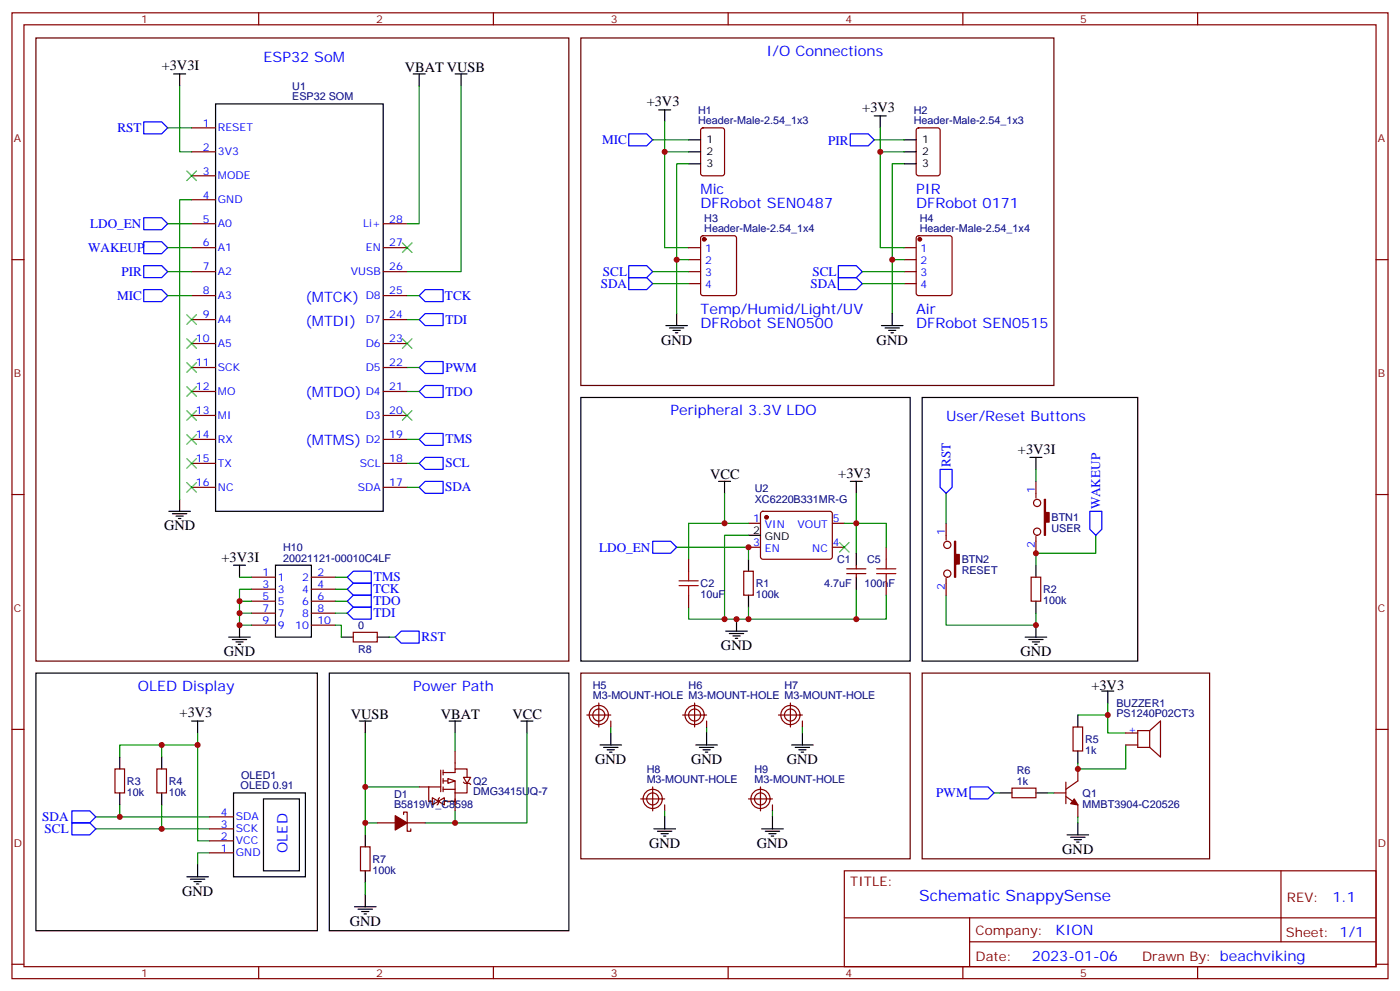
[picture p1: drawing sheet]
<svg xmlns="http://www.w3.org/2000/svg" width="412mm" height="292mm" viewBox="0 0 412 292" stroke-linecap="round" stroke-linejoin="round" font-family="sans-serif">
<g fill="none" stroke="#870000" stroke-width=".35">
<path d="M3.5 3.8h405.4v284.3h-405.4zM7.1 7.3h398.2v277.3h-398.2zM76.2 3.8v3.5M145.3 3.8v3.5M214.5 3.8v3.5M283.6 3.8v3.5M352.8 3.8v3.5M56.4 37.6h7.1M206.6 37.8l.5-.2h5.6l.7 .5v12.9l-.4 .7-5.9 .1-.7-.5v-13zM270.1 37.8l.5-.2h5.6l.7 .5v12.9l-.4 .7-5.9 .1-.7-.5v-13zM56.4 44.7h7.1M56.4 51.8h7.1"/>
<path d="M56.4 58.8h7.1M3.5 76.4h3.6M56.4 72.9h7.1M56.4 80h7.1M56.4 65.9h7.1M112.9 72.9h7M112.9 80h7M112.9 65.9h7M202.8 76.4h3.6M202.8 72.9h3.6M202.8 80h3.6M206.6 69.6l.5-.2h9.2l.6 .4 .1 16.5-.5 .7h-9.4l-.7-.4v-16.5z"/>
<path d="M266.3 76.4h3.6M266.3 72.9h3.6M266.3 80h3.6M270.1 69.6l.5-.2h9.2l.6 .4 .1 16.5-.5 .7h-9.4l-.7-.4v-16.5zM405.3 76.4h3.6M56.4 87h7.1M56.4 94.1h7.1M112.9 87h7M112.9 94.1h7M202.8 83.5h3.6M266.3 83.5h3.6M56.4 101.1h7.1"/>
<path d="M56.4 108.2h7.1M56.4 115.3h7.1M112.9 101.1h7M112.9 108.2h7M112.9 115.3h7M56.4 122.3h7.1M56.4 129.4h7.1M56.4 136.4h7.1M112.9 122.3h7M112.9 129.4h7M112.9 136.4h7M3.5 145.6h3.6"/>
<path d="M56.4 143.5h7.1M112.9 143.5h7M220.5 154.1h3.5M224.2 150.7l.5-.2 20 .1 .5 .6-.1 13-.6 .4h-20.1l-.4-.7v-12.7zM245.2 154.1h3.5M305.2 141.7v4.9M305.2 157.9v5M305.5 149.1a1.06 1.06 0 0 1-1-1.5 1.06 1.06 0 0 1 1.8-.3 1.06 1.06 0 0 1-.5 1.8h-.3M305.5 157.6a1.06 1.06 0 0 1-1-1.5 1.06 1.06 0 0 1 1.8-.3 1.06 1.06 0 0 1-.5 1.7l-.3 .1M405.3 145.6h3.6M219.1 168.2h2.8v7h-2.8zM220.5 161.1h3.5"/>
<path d="M245.2 161.1h3.5M303.7 169.9h2.9v7.1h-2.9zM3.5 214.7h3.6M172.9 210.5h7M176.4 207v7M179.9 212.3v1.7M201.1 210.5h7M204.6 207v7M208.1 212.3v1.7M229.3 210.5h7.1M232.8 207v7M236.4 212.3v1.7"/>
<path d="M316.1 214h2.8v7.1h-2.8zM331.6 215.8h3.5M331.6 219.3h3.5M338.7 215.1l3.1-2.8v10.5l-3.1-2.8M338.7 215.1v4.9M338.7 215.1h-3.6v4.9h3.6M405.3 214.7h3.6M33.9 226.4h2.8v7h-2.8zM46.2 226.4h2.8v7h-2.8zM123.5 231.7h6.3M126.3 231.7v4.2h1.1M127.4 234.8l1.7 1.1-1.7 1.1z"/>
<path d="M129.1 235.9l1.8-1.1v2.2zM129.5 234.8l-.4 .4v1.4l-.3 .4M129.8 226.7v6.4M130.5 229.9h3.6v3.5M130.5 227.4h3.6v-1h3.5v2.4M130.5 226.7v1.4M130.5 229.2v1.4M130.5 231.7v1.4M130.5 232.4h3.6M130.9 235.9h3.2M134.1 221.1v3.5M134.1 233.4v5.3"/>
<path d="M136.5 228.8h2.1l-1 1.8zM136.5 230.3l.4 .3h1.4l.3 .4M137.6 230.6v2.8h-3.5M298.1 232h7.1v2.8h-7.1zM310.4 233.4h3.6M314 234.5l3.5 2.5v3.5M314 230.3v6.3M317.5 226.4v3.5l-3.5 2.5M61.7 251.1h7.1M61.7 247.5h7.1M61.7 244h7.1M61.7 240.5h7.1"/>
<path d="M248.7 256.4h156.6v28.2h-156.6zM377.3 256.4v20.9M248.7 270.2h156.5M285.6 277.3h119.6M285.6 270.2v14.1M3.5 283.9h3.6M76.2 284.6v3.5M145.3 284.6v3.5M214.5 284.6v3.5M283.6 284.6v3.5M352.8 284.6v3.5M405.3 283.9h3.6"/>
<circle cx="176.4" cy="210.5" r="2.82"/>
<circle cx="176.4" cy="210.5" r="1.76"/>
<circle cx="204.6" cy="210.5" r="2.82"/>
<circle cx="204.6" cy="210.5" r="1.76"/>
<circle cx="232.8" cy="210.5" r="2.82"/>
<circle cx="232.8" cy="210.5" r="1.76"/>
</g>
<g fill="none" stroke="#008700" stroke-width=".35">
<path d="M52.9 25.3v19.4h3.5M123.5 25.3v40.6h-3.6M195.8 35.9v8.8h7M259.3 37.6v7.1h7M56.4 58.8h-3.5v88.2M192.3 41.2h10.5M195.8 44.7v28.2h7M202.8 48.2h-3.5v44.1M257.5 41.2h8.8M259.3 44.7v28.2h7M266.3 48.2h-3.5v44.1M49.4 80h7"/>
<path d="M49.4 65.9h7M49.4 72.9h7M192.3 80h10.5M199.3 76.4h3.5M254 80h12.3M262.8 76.4h3.5M49.4 87h7M192.3 83.5h10.5M254 83.5h12.3M119.9 108.2h3.6M119.9 136.4h3.6M305.2 138.2v3.5"/>
<path d="M119.9 143.5h3.6M213.4 145.2v8.9h7.1M213.4 154.1h-10.6v10.5M220.5 157.6h-7.1v24.7h7.1v-3.5M252.2 145.2v8.9h-3.5M252.2 154.1v8.8M322.8 157.6v5.3h-17.6v3.5M199.3 161.1h21.2v3.5M202.8 178.8v3.5h10.6M252.2 173.5v8.8h-31.7M278.7 175.2v8.8h26.5v-3.5M47.6 219.3v3.5"/>
<path d="M58.2 219.3h-22.9v3.5M58.2 215.8v31.7h3.5M179.9 214v1.8M208.1 214v1.8M236.4 214v1.8M326.3 207v3.5h-8.8M326.3 210.5v5.3h5.3M331.6 219.3v7.1h-14.1v-1.8M35.3 237v3.5M47.6 237v7M292.8 233.4h1.8M308.7 233.4h1.7"/>
<path d="M28.2 240.5h33.5M28.2 244h33.5M61.7 251.1h-3.5v3.5M317.5 240.5v1.8"/>
</g>
<g fill="none" stroke="#000" stroke-width=".35">
<path d="M51.2 21.8h3.5M52.9 21.8v3.5M63.5 30.6h49.4v119.9h-49.4zM121.7 21.8h3.5M123.5 21.8v3.5M194 32.3h3.6M195.8 32.3v3.6M257.5 34.1h3.6M259.3 34.1v3.5M202.8 48.2h3.6M202.8 41.2h3.6M202.8 44.7h3.6"/>
<path d="M266.3 48.2h3.6M266.3 41.2h3.6M266.3 44.7h3.6M196.1 95.8h6.4M197.2 96.6h4.2M198.3 97.3h2.1M199 98h.7M199.3 92.3v3.5M259.6 95.8h6.4M260.7 96.6h4.2M261.8 97.3h2.1M262.5 98h.7"/>
<path d="M262.8 92.3v3.5M171.1 117h97v77.6h-97zM271.6 117h63.5v77.6h-63.5zM303.4 134.7h3.5M305.2 134.7v3.5M49.7 150.5h6.4M50.8 151.2h4.2M51.9 151.9h2.1M52.6 152.6h.7M52.9 147v3.5M211.7 141.7h3.5M213.4 141.7v3.5"/>
<path d="M220.5 157.6h3.5M250.5 141.7h3.5M252.2 141.7v3.5M220.5 164.6v3.6M220.5 175.2v3.6M305.2 166.4v3.5M305.2 177v3.5M10.6 198.2h82.9v75.8h-82.9zM213.8 185.8h6.3M214.8 186.5h4.3M215.9 187.2h2.1M216.6 187.9h.7"/>
<path d="M217 182.3v3.5M302 187.6h6.3M303 188.3h4.3M304.1 189h2.1M304.8 189.7h.7M305.2 184v3.6M56.4 212.3h3.6M58.2 212.3v3.5M176.7 219.3h6.4M179.9 215.8v3.5M205 219.3h6.3M208.1 215.8v3.5"/>
<path d="M233.2 219.3h6.3M236.4 215.8v3.5M317.5 210.5v3.5M324.6 203.4h3.5M326.3 203.4v3.6M35.3 222.8v3.6M35.3 233.4v3.6M47.6 222.8v3.6M47.6 233.4v3.6M68.8 233.4h21.2v24.7h-21.2zM77.6 235.2h10.6v21.2h-10.6zM177.8 220h4.2"/>
<path d="M178.9 220.7h2.1M179.6 221.4h.7M206 220h4.3M207.1 220.7h2.1M207.8 221.4h.7M234.2 220h4.3M235.3 220.7h2.1M236 221.4h.7M294.6 233.4h3.5M305.2 233.4h3.5M317.5 221.1v3.5M55 258.1h6.4"/>
<path d="M56.1 258.8h4.2M57.1 259.5h2.2M58.2 254.6v3.5M314.3 245.8h6.4M315.4 246.5h4.2M316.4 247.2h2.2M317.1 247.9h.8M317.5 242.3v3.5M57.9 260.2h.7"/>
</g>
<path d="M10.6 11.2h157v183.4h-157zM171.1 11.2h139.3v102.3h-139.3zM171.1 198.2h97v54.6h-97zM271.6 198.2h84.7v54.6h-84.7z" fill="none" stroke="#600" stroke-width=".35"/>
<g fill="#870000" stroke="#870000" stroke-width=".35">
<path d="M307.6 147h.4v3.9h1v2.8h-1v3.9h-.4z"/>
<path d="M316.4 235.2l1.1 1.8-2.1-.4z"/>
<circle cx="225.8" cy="152.3" r=".53"/>
<circle cx="207.4" cy="70.4" r=".53"/>
<circle cx="270.9" cy="70.4" r=".53"/>
</g>
<g fill="none" stroke="#3c3" stroke-width=".35">
<path d="M55 50.3l2.9 2.9M57.9 50.3l-2.9 2.9M118.5 71.5l2.9 2.8M121.4 71.5l-2.9 2.8M55 92.7l2.9 2.8M55 99.7l2.9 2.9M57.9 92.7l-2.9 2.8M57.9 99.7l-2.9 2.9M118.5 99.7l2.9 2.9M121.4 99.7l-2.9 2.9M55 113.8l2.9 2.9M55 106.8l2.9 2.8"/>
<path d="M57.9 113.8l-2.9 2.9M57.9 106.8l-2.9 2.8M55 135l2.9 2.8M55 128l2.9 2.8M55 120.9l2.9 2.8M57.9 135l-2.9 2.8M57.9 128l-2.9 2.8M57.9 120.9l-2.9 2.8M118.5 120.9l2.9 2.8M121.4 120.9l-2.9 2.8M55 142.1l2.9 2.8M57.9 142.1l-2.9 2.8"/>
<path d="M247.3 159.7l2.8 2.8M250.1 159.7l-2.8 2.8"/>
</g>
<g fill="none" stroke="#00f" stroke-width=".35">
<path d="M185.2 39.4h5.3l1.8 1.8-1.8 1.7h-5.3zM250.5 39.4h5.3l1.7 1.8-1.7 1.7h-5.3zM42.3 78.2h5.3l1.8 1.8-1.8 1.7h-5.3zM42.3 64.1h5.3l1.8 1.8-1.8 1.7h-5.3zM42.3 71.2h5.3l1.8 1.7-1.8 1.8h-5.3zM185.2 78.2h5.3l1.8 1.8-1.8 1.7h-5.3zM246.9 78.2h5.3l1.8 1.8-1.8 1.7h-5.3zM42.3 85.3h5.3l1.8 1.7-1.8 1.8h-5.3zM185.2 81.7h5.3l1.8 1.8-1.8 1.8h-5.3zM246.9 81.7h5.3l1.8 1.8-1.8 1.8h-5.3zM123.5 108.2l1.7-1.8h5.3v3.6h-5.3zM123.5 136.4l1.7-1.7h5.3v3.5h-5.3z"/>
<path d="M125.2 141.7h5.3v3.5h-5.3l-1.7-1.7zM192.3 159.3h5.3l1.7 1.8-1.7 1.8h-5.3zM321 150.5h3.6v5.3l-1.8 1.8-1.8-1.8zM21.2 238.7h5.3l1.7 1.8-1.7 1.8h-5.3zM285.8 231.7h5.2l1.8 1.7-1.8 1.8h-5.2zM21.2 242.3h5.3l1.7 1.7-1.7 1.8h-5.3z"/>
</g>
<path d="M131.9 229.2l2.2 .7-2.2 .7z" fill="#fff" stroke="#870000" stroke-width=".35"/>
<g fill="none" stroke="#870000" stroke-width=".35">
<path d="M278.7 154.1v4.9M74.1 169.9h7M74.1 173.5h7M74.1 177h7M91.7 169.9h7.1M91.7 173.5h7.1M91.7 177h7.1M202.8 164.6v3.6M202.8 175.2v3.6M249.4 168.9h5.7M249.4 167.5h5.7M252.2 166.4v1.1"/>
<path d="M252.2 168.9v1M261.1 161.1v3.5M261.1 171.7v3.5M278.7 170.3v4.9M74.1 180.5h7M74.1 184h7M91.7 180.5h7.1M91.7 184h7.1M104.1 186.2h7v2.8h-7zM118.9 239.8v-.7h1v5.6h1.1v-.7M134.1 224.6v1.8M188.7 235.2h7.1"/>
<path d="M192.3 231.7v7M195.8 237v1.7M220.5 235.2h7M224 231.7v7M227.5 237v1.7M106.2 249.3h2.8v7.1h-2.8zM111.1 242.3h5.3M119.9 242.3h5.3"/>
<circle cx="279" cy="168.9" r="1.06"/>
<circle cx="279" cy="160.4" r="1.06"/>
<circle cx="192.3" cy="235.2" r="2.82"/>
<circle cx="192.3" cy="235.2" r="1.76"/>
<circle cx="224" cy="235.2" r="2.82"/>
<circle cx="224" cy="235.2" r="1.76"/>
</g>
<g fill="none" stroke="#000" stroke-width=".35">
<path d="M134.1 21.8h3.5M135.8 21.8v3.5M68.8 166.4h3.5M70.6 166.4v3.5M81.1 166.4h10.6v21.2h-10.6zM252.2 162.9v3.5M252.2 169.9v3.6M67.4 187.6h6.3M68.4 188.3h4.3M69.5 189h2.1M70.2 189.7h.7M70.6 184v3.6"/>
<path d="M97 198.2h70.6v75.8h-70.6zM100.5 187.6h3.6M111.1 187.6h3.6M105.8 212.3h3.6M107.6 212.3v3.5M132.3 212.3h3.5M134.1 212.3v3.5M153.5 212.3h3.5M155.2 212.3v3.5M107.6 245.8v3.5M107.6 256.4v3.5M192.6 244h6.4"/>
<path d="M193.7 244.7h4.2M194.7 245.4h2.1M195.4 246.1h.7M195.8 240.5v3.5M224.4 244h6.3M225.4 244.7h4.3M226.5 245.4h2.1M227.2 246.1h.7M227.5 240.5v3.5M104.4 266.9h6.4M105.5 267.7h4.2M106.5 268.4h2.2"/>
<path d="M107.2 269.1h.7M107.6 263.4v3.5"/>
</g>
<g fill="none" stroke="#008700" stroke-width=".35">
<path d="M49.4 37.6h7M135.8 25.3v54.7h-15.9M119.9 87h3.6M119.9 94.1h3.6M119.9 115.3h3.6M119.9 129.4h3.6M252.2 154.1h8.9v7M278.7 145.2v8.9M70.6 169.9h3.5M74.1 177h-3.5v7h3.5M74.1 173.5h-3.5v3.5M98.8 169.9h3.5"/>
<path d="M98.8 173.5h3.5M98.8 177h3.5M261.1 175.2v7.1h-8.9M70.6 180.5h3.5M98.8 184h1.7v3.6M98.8 180.5h3.5M114.7 187.6h1.7M107.6 215.8v26.5M134.1 215.8v5.3M155.2 215.8v26.5h-21.1M107.6 231.7h15.9M134.1 238.7v3.6h-8.9"/>
<path d="M195.8 238.7v1.8M227.5 238.7v1.8M107.6 259.9v3.5M111.1 242.3h-3.5v3.5"/>
</g>
<path d="M42.3 35.9h5.3l1.8 1.7-1.8 1.8h-5.3zM123.5 87l1.7-1.7h5.3v3.5h-5.3zM123.5 94.1l1.7-1.8h5.3v3.5h-5.3zM123.5 115.3l1.7-1.8h5.3v3.5h-5.3zM123.5 129.4l1.7-1.8h5.3v3.5h-5.3zM276.9 138.2h3.6v5.3l-1.8 1.7-1.8-1.7zM102.3 169.9l1.8-1.7h5.3v3.5h-5.3zM102.3 173.5l1.8-1.8h5.3v3.5h-5.3zM102.3 177l1.8-1.8h5.3v3.6h-5.3zM102.3 180.5l1.8-1.7h5.3v3.5h-5.3zM116.4 187.6l1.8-1.8h5.3v3.5h-5.3z" fill="none" stroke="#00f" stroke-width=".35"/>
<g fill="#870000" stroke="#870000" stroke-width=".35">
<path d="M281.2 159.3h.3v3.9h1.1v2.9h-1.1v3.8h-.3z"/>
<path d="M116.4 240.1l3.5 2.2-3.5 2.1z"/>
</g>
<path d="M200 172.4h5.7M200 171h5.7M202.8 168.2v2.8M202.8 172.4v2.8M258.2 168.9h5.7M258.2 167.5h5.7M261.1 164.6v2.9M261.1 168.9v2.8" fill="none" stroke="#a10000" stroke-width=".35"/>
<g fill="#c00">
<circle cx="217" cy="182.3" r=".88"/>
<circle cx="220.5" cy="161.1" r=".88"/>
<circle cx="213.4" cy="182.3" r=".88"/>
<circle cx="213.4" cy="154.1" r=".88"/>
<circle cx="220.5" cy="182.3" r=".88"/>
<circle cx="252.2" cy="154.1" r=".88"/>
<circle cx="195.8" cy="44.7" r=".88"/>
<circle cx="199.3" cy="76.4" r=".88"/>
<circle cx="259.3" cy="44.7" r=".88"/>
<circle cx="262.8" cy="76.4" r=".88"/>
<circle cx="47.6" cy="244" r=".88"/>
<circle cx="35.3" cy="240.5" r=".88"/>
<circle cx="58.2" cy="219.3" r=".88"/>
<circle cx="47.6" cy="219.3" r=".88"/>
<circle cx="326.3" cy="210.5" r=".88"/>
<circle cx="317.5" cy="226.4" r=".88"/>
<circle cx="107.6" cy="242.3" r=".88"/>
<circle cx="107.6" cy="231.7" r=".88"/>
<circle cx="134.1" cy="242.3" r=".88"/>
<circle cx="305.2" cy="162.9" r=".88"/>
<circle cx="70.6" cy="184" r=".88"/>
<circle cx="70.6" cy="177" r=".88"/>
<circle cx="70.6" cy="180.5" r=".88"/>
<circle cx="252.2" cy="182.3" r=".88"/>
<circle cx="305.2" cy="184" r=".88"/>
</g>
<text font-size="4.6" fill="#00f" x="270.8" y="265.4">Schematic SnappySense</text>
<g font-size="4.2" fill="#00f">
<text x="225.8" y="16.5">I/O Connections</text>
<text x="77.6" y="18.2">ESP32 SoM</text>
<text x="206.4" y="57">Mic</text>
<text x="269.9" y="57">PIR</text>
<text x="206.4" y="61.3">DFRobot SEN0487</text>
<text x="269.9" y="61.3">DFRobot 0171</text>
<text x="90" y="88.8">(MTCK)</text>
<text x="90" y="95.8">(MTDI)</text>
<text x="206.4" y="92.3">Temp/Humid/Light/UV</text>
<text x="269.9" y="92.3">Air</text>
<text x="206.4" y="96.6">DFRobot SEN0500</text>
<text x="269.9" y="96.6">DFRobot SEN0515</text>
<text x="90" y="117">(MTDO)</text>
<text x="197.6" y="122.3">Peripheral 3.3V LDO</text>
<text x="278.7" y="124.1">User/Reset Buttons</text>
<text x="90" y="131.1">(MTMS)</text>
<text x="40.6" y="203.4">OLED Display</text>
<text x="121.7" y="203.4">Power Path</text>
<text x="84.7" y="251.1" transform="rotate(-90 84.7 251.1)">OLED</text>
<text x="392.5" y="265.6">1.1</text>
<text x="310.9" y="275.2">KION</text>
<text x="304" y="283">2023-01-06</text>
</g>
<g font-size="4.2">
<text x="47.6" y="20.7">+3V3I</text>
<text x="119.2" y="21.1">VBAT VUSB</text>
<text x="190.5" y="31.3">+3V3</text>
<text x="254" y="33.1">+3V3</text>
<text x="194.7" y="101.5">GND</text>
<text x="258.2" y="101.5">GND</text>
<text x="299.9" y="133.6">+3V3I</text>
<text x="209.2" y="141">VCC</text>
<text x="246.9" y="140.7">+3V3</text>
<text x="48.3" y="156.2">GND</text>
<text x="65.3" y="165.3">+3V3I</text>
<text x="212.4" y="191.5">GND</text>
<text x="66" y="193.2">GND</text>
<text x="300.6" y="193.2">GND</text>
<text x="321.5" y="203.1">+3V3</text>
<text x="52.9" y="211.2">+3V3</text>
<text x="103.4" y="211.6">VUSB</text>
<text x="129.8" y="211.6">VBAT</text>
<text x="151" y="211.6">VCC</text>
<text x="175.3" y="225">GND</text>
<text x="203.6" y="225">GND</text>
<text x="231.8" y="225">GND</text>
<text x="191.2" y="249.7">GND</text>
<text x="223" y="249.7">GND</text>
<text x="312.9" y="251.4">GND</text>
<text x="53.6" y="263.8">GND</text>
<text x="103" y="272.6">GND</text>
</g>
<g font-size="3.9" fill="#00f">
<text x="34.6" y="38.9">RST</text>
<text x="177.4" y="42.4">MIC</text>
<text x="243.9" y="42.6">PIR</text>
<text x="26.6" y="67.1">LDO_EN</text>
<text x="26" y="74.1">WAKEUP</text>
<text x="35.8" y="81.2">PIR</text>
<text x="177.6" y="81.2">SCL</text>
<text x="239.3" y="81.2">SCL</text>
<text x="34.5" y="88.3">MIC</text>
<text x="131.1" y="88.2">TCK</text>
<text x="177" y="84.8">SDA</text>
<text x="238.7" y="84.8">SDA</text>
<text x="131.2" y="95.3">TDI</text>
<text x="131.2" y="109.5">PWM</text>
<text x="131.2" y="116.4">TDO</text>
<text x="131.2" y="130.6">TMS</text>
<text x="131.2" y="137.6">SCL</text>
<text x="280" y="137.5" transform="rotate(-90 280 137.5)">RST</text>
<text x="131.1" y="144.7">SDA</text>
<text x="324.1" y="150" transform="rotate(-90 324.1 150)">WAKEUP</text>
<text x="176.5" y="162.4">LDO_EN</text>
<text x="110.1" y="171.1">TMS</text>
<text x="109.9" y="174.7">TCK</text>
<text x="110" y="178.2">TDO</text>
<text x="110" y="181.7">TDI</text>
<text x="124.2" y="188.9">RST</text>
<text x="275.8" y="234.7">PWM</text>
<text x="12.5" y="241.8">SDA</text>
<text x="13.1" y="245.3">SCL</text>
</g>
<g font-size="3.9" fill="#800">
<text x="250.5" y="260.9">TITLE:</text>
<text x="379.1" y="265.6">REV:</text>
<text x="287.4" y="275.1">Company:</text>
<text x="378.7" y="275.8">Sheet: 1/1</text>
<text x="287.4" y="282.8">Date:</text>
<text x="336.4" y="282.9">Drawn By: beachviking</text>
</g>
<g font-size="3.2" fill="#800">
<text x="41.6" y="6.8">1</text>
<text x="110.8" y="6.8">2</text>
<text x="179.9" y="6.8">3</text>
<text x="249.1" y="6.8">4</text>
<text x="318.2" y="6.8">5</text>
<text x="4.1" y="41.9">A</text>
<text x="405.9" y="41.9">A</text>
<text x="4.1" y="111">B</text>
<text x="405.9" y="111">B</text>
<text x="4.1" y="180.2">C</text>
<text x="405.9" y="180.2">C</text>
<text x="4.1" y="249.3">D</text>
<text x="405.9" y="249.3">D</text>
<text x="41.6" y="287.6">1</text>
<text x="110.8" y="287.6">2</text>
<text x="179.9" y="287.6">3</text>
<text x="249.1" y="287.6">4</text>
<text x="318.2" y="287.6">5</text>
</g>
<g font-size="3.2" fill="#000080">
<text x="86.1" y="29.5">ESP32 SOM</text>
<text x="86.1" y="26.4">U1</text>
<text x="205.7" y="33.6">H1</text>
<text x="269.2" y="33.6">H2</text>
<text x="205.7" y="36.6">Header-Male-2.54_1x3</text>
<text x="269.2" y="36.6">Header-Male-2.54_1x3</text>
<text x="207.4" y="65.2">H3</text>
<text x="270.9" y="65.2">H4</text>
<text x="207.4" y="68.3">Header-Male-2.54_1x4</text>
<text x="270.9" y="68.3">Header-Male-2.54_1x4</text>
<text x="222.3" y="148.1">XC6220B331MR-G</text>
<text x="222.3" y="145">U2</text>
<text x="309.7" y="153.5">BTN1</text>
<text x="309.7" y="156.6">USER</text>
<text x="83.4" y="165.3">20021121-00010C4LF</text>
<text x="83.4" y="162.3">H10</text>
<text x="246.6" y="165.8">C1</text>
<text x="255.4" y="165.8">C5</text>
<text x="283.3" y="165.8">BTN2</text>
<text x="206.4" y="172.9">C2</text>
<text x="222.6" y="172.8">R1</text>
<text x="242.7" y="172.8">4.7uF</text>
<text x="254.6" y="172.8">100nF</text>
<text x="283.3" y="169">RESET</text>
<text x="206.4" y="176">10uF</text>
<text x="222.6" y="176.1">100k</text>
<text x="307.3" y="177.8">100k</text>
<text x="307.3" y="174.6">R2</text>
<text x="105.5" y="185.1">0</text>
<text x="105.5" y="192.2">R8</text>
<text x="174.6" y="202.7">H5</text>
<text x="202.8" y="202.7">H6</text>
<text x="231.1" y="202.7">H7</text>
<text x="174.6" y="205.9">M3-MOUNT-HOLE M3-MOUNT-HOLE M3-MOUNT-HOLE</text>
<text x="328.9" y="208">BUZZER1</text>
<text x="328.9" y="211.2">PS1240P02CT3</text>
<text x="319.6" y="221.9">1k</text>
<text x="319.6" y="218.8">R5</text>
<text x="190.5" y="227.4">H8</text>
<text x="222.2" y="227.4">H9</text>
<text x="299.5" y="227.8">R6</text>
<text x="37.4" y="231.1">R3</text>
<text x="49.7" y="231.1">R4</text>
<text x="70.9" y="232.4">OLED 0.91</text>
<text x="71.1" y="229.2">OLED1</text>
<text x="139.3" y="231.1">Q2</text>
<text x="190.5" y="230.6">M3-MOUNT-HOLE</text>
<text x="222.2" y="230.6">M3-MOUNT-HOLE</text>
<text x="299.5" y="231">1k</text>
<text x="37.4" y="234.2">10k</text>
<text x="49.7" y="234.2">10k</text>
<text x="116.1" y="238">B5819W_C8598</text>
<text x="116.1" y="234.8">D1</text>
<text x="139.3" y="234.2">DMG3415UQ-7</text>
<text x="318.9" y="237.7">MMBT3904-C20526</text>
<text x="318.9" y="234.6">Q1</text>
<text x="109.7" y="257.2">100k</text>
<text x="109.7" y="254">R7</text>
</g>
<g font-size="3.2" fill="#00f">
<text x="59.7" y="37.3">1</text>
<text x="64.2" y="38.7">RESET</text>
<text x="59.7" y="44.3">2</text>
<text x="64.2" y="45.8">3V3</text>
<text x="59.7" y="51.4">3</text>
<text x="64.2" y="52.8">MODE</text>
<text x="59.7" y="58.5">4</text>
<text x="64.2" y="59.9">GND</text>
<text x="59.7" y="65.5">5</text>
<text x="114.7" y="65.5">28</text>
<text x="64.2" y="66.9">A0</text>
<text x="107" y="66.9">Li+</text>
<text x="59.7" y="72.6">6</text>
<text x="64.2" y="74">A1</text>
<text x="107.8" y="74">EN</text>
<text x="114.7" y="72.6">27</text>
<text x="207.7" y="74.3">1</text>
<text x="207.7" y="77.9">2</text>
<text x="271.2" y="74.3">1</text>
<text x="271.2" y="77.9">2</text>
<text x="59.7" y="79.6">7</text>
<text x="64.2" y="81">A2</text>
<text x="103.3" y="81">VUSB</text>
<text x="114.7" y="79.6">26</text>
<text x="207.7" y="81.4">3</text>
<text x="271.2" y="81.4">3</text>
<text x="59.7" y="86.7">8</text>
<text x="64.2" y="88.1">A3</text>
<text x="107.7" y="88.1">D8</text>
<text x="114.7" y="86.7">25</text>
<text x="207.7" y="84.9">4</text>
<text x="271.2" y="84.9">4</text>
<text x="59.7" y="93.7">9</text>
<text x="64.2" y="95.1">A4</text>
<text x="107.7" y="95.1">D7</text>
<text x="114.7" y="93.7">24</text>
<text x="57.7" y="100.8">10</text>
<text x="114.7" y="100.8">23</text>
<text x="57.7" y="107.8">11</text>
<text x="64.2" y="102.2">A5</text>
<text x="107.7" y="102.2">D6</text>
<text x="114.7" y="107.8">22</text>
<text x="64.2" y="109.3">SCK</text>
<text x="107.7" y="109.3">D5</text>
<text x="57.7" y="114.9">12</text>
<text x="64.2" y="116.3">MO</text>
<text x="107.7" y="116.3">D4</text>
<text x="114.7" y="114.9">21</text>
<text x="57.7" y="122">13</text>
<text x="64.2" y="123.4">MI</text>
<text x="107.7" y="123.4">D3</text>
<text x="114.7" y="122">20</text>
<text x="57.7" y="129">14</text>
<text x="64.2" y="130.4">RX</text>
<text x="107.7" y="130.4">D2</text>
<text x="114.7" y="129">19</text>
<text x="57.7" y="136.1">15</text>
<text x="64.2" y="137.5">TX</text>
<text x="106" y="137.5">SCL</text>
<text x="114.7" y="136.1">18</text>
<text x="57.7" y="143.1">16</text>
<text x="114.7" y="143.1">17</text>
<text x="64.2" y="144.5">NC</text>
<text x="105.4" y="144.5">SDA</text>
<text x="304.8" y="145.2" transform="rotate(-90 304.8 145.2)">1</text>
<text x="221.8" y="153.7">1</text>
<text x="225.3" y="155.5">VIN</text>
<text x="234.9" y="155.5">VOUT</text>
<text x="245.4" y="153.7">5</text>
<text x="221.8" y="160.8">3</text>
<text x="245.4" y="160.8">4</text>
<text x="278.3" y="157.6" transform="rotate(-90 278.3 157.6)">1</text>
<text x="304.8" y="161.4" transform="rotate(-90 304.8 161.4)">2</text>
<text x="225.3" y="162.5">EN</text>
<text x="239.3" y="162.5">NC</text>
<text x="77.4" y="169.6">1</text>
<text x="77.4" y="173.1">3</text>
<text x="81.8" y="171">1</text>
<text x="89" y="171">2</text>
<text x="93.5" y="169.6">2</text>
<text x="93.5" y="173.1">4</text>
<text x="278.3" y="173.7" transform="rotate(-90 278.3 173.7)">2</text>
<text x="77.4" y="176.6">5</text>
<text x="81.8" y="174.5">3</text>
<text x="81.8" y="178">5</text>
<text x="89" y="174.5">4</text>
<text x="89" y="178">6</text>
<text x="93.5" y="176.6">6</text>
<text x="77.4" y="180.2">7</text>
<text x="77.4" y="183.7">9</text>
<text x="81.8" y="181.6">7</text>
<text x="81.8" y="185.1">9</text>
<text x="87" y="185.1">10</text>
<text x="89" y="181.6">8</text>
<text x="93.5" y="180.2">8</text>
<text x="93.5" y="183.7">10</text>
<text x="332.3" y="215.8">+</text>
<text x="65" y="243.7">3</text>
<text x="65" y="240.1">4</text>
<text x="69.5" y="245.1">SCK</text>
<text x="69.5" y="241.5">SDA</text>
<text x="65" y="250.7">1</text>
<text x="65" y="247.2">2</text>
<text x="69.5" y="248.6">VCC</text>
<text x="69.5" y="252.1">GND</text>
</g>
<g font-size="3.2">
<text x="208.1" y="42.2">1</text>
<text x="208.1" y="45.8">2</text>
<text x="271.6" y="42.2">1</text>
<text x="271.6" y="45.8">2</text>
<text x="208.1" y="49.3">3</text>
<text x="271.6" y="49.3">3</text>
<text x="221.8" y="157.2">2</text>
<text x="225.3" y="159">GND</text>
</g>
</svg>
